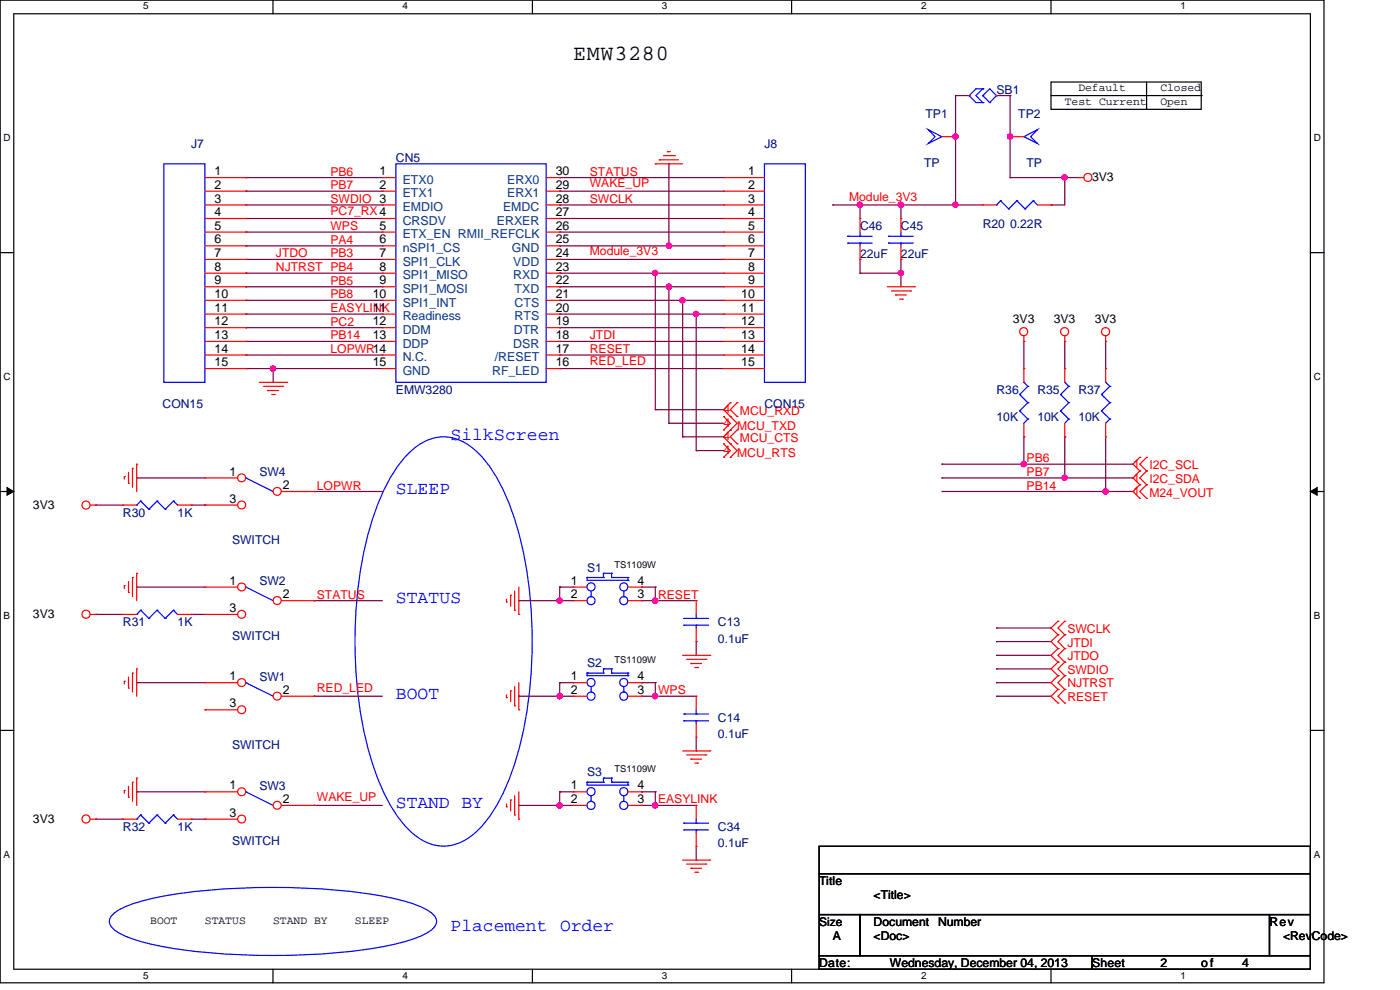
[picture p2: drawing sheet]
<svg xmlns="http://www.w3.org/2000/svg" width="297mm" height="210mm" viewBox="0 0 297 210" stroke-linecap="round" stroke-linejoin="round" font-family="sans-serif">
<path d="M0 0h280.9v208.5h-280.9zM2.9 2.9h275.1v202.7h-275.1z" fill="none" stroke="#000" stroke-width=".25"/>
<g fill="#fff">
<path d="M30.4 .3h1.1v2.2h-1.1z"/>
<path d="M30.4 205.9h1.1v2.1h-1.1z"/>
</g>
<path d="M57.9 0v2.9M57.9 205.6v2.9" fill="none" stroke="#000" stroke-width=".25"/>
<g fill="#fff">
<path d="M85.4 .3h1v2.2h-1z"/>
<path d="M85.4 205.9h1v2.1h-1z"/>
</g>
<path d="M112.9 0v2.9M112.9 205.6v2.9" fill="none" stroke="#000" stroke-width=".25"/>
<g fill="#fff">
<path d="M140.4 .3h1.1v2.2h-1.1z"/>
<path d="M140.4 205.9h1.1v2.1h-1.1z"/>
</g>
<path d="M167.9 0v2.9M167.9 205.6v2.9" fill="none" stroke="#000" stroke-width=".25"/>
<g fill="#fff">
<path d="M195.4 .3h1.1v2.2h-1.1z"/>
<path d="M195.4 205.9h1.1v2.1h-1.1z"/>
</g>
<path d="M223 0v2.9M223 205.6v2.9" fill="none" stroke="#000" stroke-width=".25"/>
<g fill="#fff">
<path d="M250.4 .3h1.1v2.2h-1.1z"/>
<path d="M250.4 205.9h1.1v2.1h-1.1z"/>
<path d="M.8 28.2h1.4v2.2h-1.4z"/>
<path d="M278.7 28.2h1.4v2.2h-1.4z"/>
<path d="M.8 78.9h1.4v2.1h-1.4z"/>
<path d="M278.7 78.9h1.4v2.1h-1.4z"/>
</g>
<path d="M0 53.6h2.9M278 53.6h2.9" fill="none" stroke="#000" stroke-width=".25"/>
<g fill="#fff">
<path d="M.8 129.6h1.4v2.1h-1.4z"/>
<path d="M278.7 129.6h1.4v2.1h-1.4z"/>
</g>
<path d="M0 104.3h2.9M278 104.3h2.9" fill="none" stroke="#000" stroke-width=".25"/>
<path d="M1.5 103.4l1.4 .9-1.4 .8zM278 104.3l1.4-.9v1.7z" fill="#000" stroke="#000" stroke-width=".21"/>
<g fill="#fff">
<path d="M.8 180.3h1.4v2.1h-1.4z"/>
<path d="M278.7 180.3h1.4v2.1h-1.4z"/>
</g>
<g fill="none" stroke="#000" stroke-width=".25">
<path d="M223 17.4h31.8v5.8h-31.8zM243.2 17.4v5.8M223 20.3h31.8M243.2 23.2h.1M254.8 20.3h.1M0 154.9h2.9M278 154.9h2.9M173.8 179.5h104.2v5.8h-104.2zM173.8 185.3h104.2v8.7h-104.2zM173.8 194h8.7v8.7h-8.7zM182.5 194h86.8v8.7h-86.8zM269.3 194h8.7v8.7h-8.7z"/>
<path d="M173.8 202.7h57.9v2.9h-57.9zM231.7 202.7h46.3v2.9h-46.3z"/>
</g>
<g fill="none" stroke="#00f" stroke-width=".25">
<path d="M84 34.8h31.9v46.3h-31.9zM196.9 27.5l2.9 1.5-2.9 1.4 1.5-1.4zM188.5 50.1h.1M188.5 51.6h.1M188.5 50.1h5.3M188.5 51.6h5.3M191.1 51.6h.1M191.1 50.1h.1M191.1 49.2v.9M191.1 51.6v.6M86.5 96.4a9.8 9.8 0 0 1 10.3-3.3 15 15 0 0 1 7.2 6 54.3 54.3 0 0 1 7.8 22.1 93.8 93.8 0 0 1-2.4 40 36.3 36.3 0 0 1-7.7 14.6 9.8 9.8 0 0 1-10.3 3.3 15 15 0 0 1-7.2-6 54.3 54.3 0 0 1-7.8-22.2 93.7 93.7 0 0 1 2.4-40 36.3 36.3 0 0 1 7.7-14.5zM216.3 87.2h.1"/>
<path d="M216.3 83.7h.1M216.3 87.2l1.8 1.7M216.3 83.7l1.8 1.7M217.2 81.1h.1M217.2 81.1l.9 .9M218.1 88.9h.1M218.1 85.4h.1M218.1 82h.1M218.1 88.9l-.9 .9M218.1 85.4l-1.8 1.8M218.1 82l-1.8 1.7M225 87.2h.1"/>
<path d="M225 83.7h.1M225 87.2l1.7 1.7M225 83.7l1.7 1.7M225.9 81.1h.1M225.9 81.1l.8 .9M226.7 88.9h.1M226.7 85.4h.1M226.7 82h.1M226.7 88.9l-.8 .9M226.7 85.4l-1.7 1.8M226.7 82l-1.7 1.7M233.7 87.2h.1"/>
<path d="M233.7 83.7h.1M233.7 87.2l1.8 1.7M233.7 83.7l1.8 1.7M234.6 81.1h.1M234.6 81.1l.9 .9M235.5 88.9h.1M235.5 85.4h.1M235.5 82h.1M235.5 88.9l-.9 .9M235.5 85.4l-1.8 1.8M235.5 82l-1.8 1.7M52.2 124.5h.1"/>
<path d="M52.2 124.5l5.8 2.9M23.7 194.2a14.4 14.4 0 0 1 6.9-3.2 124.1 124.1 0 0 1 33.2-2.6 95.3 95.3 0 0 1 23.1 3.1 12.5 12.5 0 0 1 5.2 2.7 1.94 1.94 0 0 1-.6 3.1 21.6 21.6 0 0 1-8.1 3.1 141 141 0 0 1-39.7 1.7 61.7 61.7 0 0 1-17.5-3.7 5.4 5.4 0 0 1-2.9-2.3l-.1-.6 .1-.7z"/>
</g>
<g fill="none" stroke="#800040" stroke-width=".25">
<path d="M52.2 37.7h.1M52.2 37.7h28.9M118.7 37.7h.1M118.7 37.7h34.8M141.9 34.8h.1M141.9 34.8v17.4M202.7 29h.1M202.7 20.3h.1M202.7 20.3v23.2M202.7 20.3h2.9M205.6 20.3h.1M211.4 20.3h2.9"/>
<path d="M214.3 37.7h.1M214.3 29h.1M214.3 20.3h.1M214.3 37.7h14.5M214.3 20.3v17.4M225.9 37.7h.1M225.9 37.7v5.8h-2.9M52.2 43.5h.1M52.2 58h.1M52.2 49.2h.1M52.2 46.4h.1M52.2 52.2h.1"/>
<path d="M52.2 55h.1M52.2 40.6h.1M52.2 40.6h28.9M52.2 43.5h28.9M52.2 58h28.9M52.2 52.2h28.9M52.2 49.2h28.9M52.2 46.4h28.9M52.2 55h28.9M118.7 40.6h.1M118.7 43.5h.1M118.7 55h.1"/>
<path d="M118.7 52.2h.1M118.7 49.2h.1M118.7 46.4h.1M118.7 58h.1M118.7 40.6h34.8M118.7 43.5h34.8M118.7 58h34.8M118.7 52.2h34.8M118.7 49.2h34.8M118.7 46.4h34.8M118.7 55h34.8M139 58h.1"/>
<path d="M139 58v28.9M141.9 52.2h.1M176.7 43.5h.1M176.7 43.5h31.8M182.5 58h.1M182.5 43.5h.1M182.5 55h.1M182.5 58h8.6M182.5 43.5v2.9M182.5 55v3M191.1 58h.1M191.1 43.5h.1"/>
<path d="M191.1 55h.1M191.1 43.5v2.9M191.1 55v5.8M202.7 43.5h.1M223 43.5h.1M52.2 63.7h.1M52.2 60.8h.1M52.2 66.6h.1M52.2 69.5h.1M52.2 72.4h.1M52.2 75.3h.1M52.2 78.2h.1"/>
<path d="M52.2 63.7h28.9M52.2 66.6h28.9M52.2 60.8h28.9M52.2 78.2h28.9M52.2 69.5h28.9M52.2 72.4h28.9M52.2 75.3h28.9M58 78.2h.1M58 78.2v2.9M118.7 78.2h.1M118.7 75.3h.1M118.7 72.4h.1"/>
<path d="M118.7 69.5h.1M118.7 60.8h.1M118.7 63.7h.1M118.7 66.6h.1M118.7 63.7h34.8M118.7 66.6h34.8M118.7 60.8h34.8M118.7 78.2h34.8M118.7 69.5h34.8M118.7 72.4h34.8M118.7 75.3h34.8M141.9 60.8h.1"/>
<path d="M141.9 60.8v29M144.8 63.7h.1M144.8 63.7v29M147.7 66.6h.1M147.7 66.6v29M217.2 72.4h.1M217.2 72.4v5.8M225.9 72.4h.1M225.9 72.4v5.8M234.6 72.4h.1M234.6 72.4v5.8M139 86.9h.1"/>
<path d="M139 86.9h14.5M141.9 89.8h.1M141.9 89.8h11.6M144.8 92.7h.1M144.8 92.7h8.7M147.7 95.6h.1M147.7 95.6h5.8M199.8 98.5h.1M199.8 98.5h40.6M217.2 92.7h.1M217.2 98.5h.1M217.2 92.7v5.8"/>
<path d="M225.9 92.7h.1M225.9 92.7v8.7M234.6 92.7v11.6M20.3 107.1h.1M20.3 107.1h5.8M29 101.4h.1M29 101.4h14.5M40.6 107.1h2.9M43.5 107.1h.1M66.6 104.3h.1M66.6 104.3h14.5M199.8 101.4h.1"/>
<path d="M199.8 101.4h40.6M199.8 104.3h40.6M234.6 104.3h.1M240.4 101.4h.1M240.4 104.3h.1M20.3 130.3h.1M20.3 130.3h5.8M29 124.5h.1M29 124.5h14.5M40.6 130.3h.1M40.6 130.3h2.9M66.6 127.4h.1"/>
<path d="M66.6 127.4h14.5M110.1 127.4h.1M110.1 127.4h11.5M118.7 127.4h.1M118.7 124.5h.1M118.7 124.5h2.9M118.7 124.5v2.9M136.1 124.5h.1M136.1 127.4h.1M136.1 124.5h2.9M136.1 127.4h11.6M139 127.4h.1"/>
<path d="M139 124.5h.1M139 124.5v2.9M147.7 136.1h.1M147.7 136.1v2.9M211.4 133.2h.1M211.4 136.1h.1M211.4 139h.1M211.4 133.2h11.6M211.4 136.1h11.6M211.4 139h11.6M29 144.8h.1M29 144.8h14.5"/>
<path d="M66.6 147.7h.1M66.6 147.7h14.5M110.1 147.7h.1M110.1 147.7h11.5M118.7 147.7h.1M118.7 144.8h.1M118.7 144.8h2.9M118.7 144.8v2.9M136.1 144.8h.1M136.1 147.7h.1M136.1 144.8h2.9M136.1 147.7h11.6"/>
<path d="M139 147.7h.1M139 144.8h.1M139 144.8v2.9M147.7 159.3h.1M147.7 156.4v2.9M211.4 141.9h.1M211.4 144.8h.1M211.4 147.7h.1M211.4 144.8h11.6M211.4 147.7h11.6M211.4 141.9h11.6M20.3 173.8h.1"/>
<path d="M20.3 173.8h5.8M29 168h.1M29 168h14.5M40.6 173.8h2.9M43.5 173.8h.1M66.6 170.9h.1M66.6 170.9h14.5M110.1 170.9h.1M110.1 170.9h11.5M118.7 168h.1M118.7 170.9h.1M118.7 168h2.9"/>
<path d="M118.7 168v2.9M136.1 168h.1M136.1 170.9h.1M136.1 170.9h11.6M136.1 168h2.9M139 168h.1M139 170.9h.1M139 168v2.9M147.7 179.5v3M147.7 182.5h.1"/>
</g>
<g fill="#f0f" stroke="#f0f" stroke-width=".25">
<circle cx="141.9" cy="60.8" r=".57"/>
<circle cx="139" cy="57.9" r=".56"/>
<circle cx="141.9" cy="52.1" r=".56"/>
<circle cx="139" cy="127.4" r=".56"/>
<circle cx="139" cy="147.7" r=".57"/>
<circle cx="118.7" cy="147.7" r=".57"/>
<circle cx="118.7" cy="127.4" r=".56"/>
<circle cx="57.9" cy="78.2" r=".56"/>
<circle cx="118.7" cy="170.9" r=".56"/>
<circle cx="139" cy="170.9" r=".56"/>
<circle cx="202.7" cy="43.4" r=".56"/>
<circle cx="225.8" cy="37.6" r=".56"/>
<circle cx="144.8" cy="63.7" r=".56"/>
<circle cx="147.7" cy="66.6" r=".56"/>
<circle cx="191.1" cy="43.4" r=".56"/>
<circle cx="225.8" cy="101.3" r=".56"/>
<circle cx="217.2" cy="98.5" r=".56"/>
<circle cx="234.5" cy="104.2" r=".57"/>
<circle cx="191.1" cy="57.9" r=".56"/>
<circle cx="182.4" cy="43.4" r=".56"/>
<circle cx="202.7" cy="29" r=".56"/>
<circle cx="214.3" cy="29" r=".56"/>
</g>
<g fill="none" stroke="#f00" stroke-width=".25">
<path d="M81.1 37.7h.1M81.1 37.7h2.9M115.9 37.7h2.8M118.7 37.7h.1M139 34.8h.1M139 34.8h5.8M139.9 33.9h.1M139.9 33.9h4M140.8 33h2.3M141.6 32.2h.1M141.6 32.2h.6M143.1 33h.1"/>
<path d="M199.8 29h2.9M202.7 29h.1M228.8 37.7h.1M228.8 37.7h1.2M81.1 40.6h.1M81.1 43.5h.1M81.1 46.4h.1M81.1 49.2h.1M81.1 52.2h.1M81.1 55h.1M81.1 58h.1M81.1 52.2h2.9"/>
<path d="M81.1 55h2.9M81.1 58h2.9M81.1 49.2h2.9M81.1 46.4h2.9M81.1 43.5h2.9M81.1 40.6h2.9M115.9 52.2h2.8M115.9 55h2.8M115.9 58h2.8M115.9 49.2h2.8M115.9 46.4h2.8M115.9 43.5h2.8"/>
<path d="M115.9 40.6h2.8M118.7 52.2h.1M118.7 55h.1M118.7 58h.1M118.7 49.2h.1M118.7 46.4h.1M118.7 43.5h.1M118.7 40.6h.1M191.1 55h.1M191.1 46.4h.1M191.1 46.4v2.8M191.1 52.2v2.8"/>
<path d="M81.1 60.8h.1M81.1 63.7h.1M81.1 66.6h.1M81.1 69.5h.1M81.1 72.4h.1M81.1 75.3h.1M81.1 78.2h.1M81.1 60.8h2.9M81.1 63.7h2.9M81.1 66.6h2.9M81.1 69.5h2.9M81.1 72.4h2.9"/>
<path d="M81.1 75.3h2.9M81.1 78.2h2.9M115.9 60.8h2.8M115.9 63.7h2.8M115.9 66.6h2.8M115.9 69.5h2.8M115.9 72.4h2.8M115.9 75.3h2.8M115.9 78.2h2.8M118.7 60.8h.1M118.7 63.7h.1M118.7 66.6h.1"/>
<path d="M118.7 69.5h.1M118.7 72.4h.1M118.7 75.3h.1M118.7 78.2h.1M188.3 60.8h5.7M189.1 61.7h4.1M190 62.6h.1M190 62.6h2.3M190.8 63.5h.6M191.4 63.5h.1M193.2 61.7h.1M194 60.8h.1"/>
<path d="M217.2 72.4h.1M217.2 78.2h.1M217.2 71.2v1.2M217.2 78.2v2.9M225.9 72.4h.1M225.9 78.2h.1M225.9 71.2v1.2M225.9 78.2v2.9M234.6 72.4h.1M234.6 78.2h.1M234.6 71.2v1.2M234.6 78.2v2.9"/>
<path d="M28.1 99.4h.1M28.1 99.4v4M29 98.5h.1M29 98.5v5.8M55 81.1h5.8M55.9 82h4M56.8 82.8h.1M56.8 82.8h2.3M57.7 83.7h.5M58.2 83.7h.1M59.9 82h.1M60.8 81.1h.1"/>
<path d="M153.5 88.3h.1M153.5 91.2h.1M153.5 94.1h.1M153.5 97h.1M153.5 88.3l1.4 1.5-1.4 1.4M153.5 94.1l1.4 1.5-1.4 1.4M154.9 85.4h.1M154.9 88.3h.1M154.9 91.2h.1M154.9 94.1h.1M154.9 97h.1M154.9 85.4l-1.4 1.5 2.9 2.9-2.9 2.9 1.4 1.4"/>
<path d="M154.9 94.1l1.5 1.5-1.5 1.4M156.4 88.3h.1M156.4 85.4h.1M156.4 94.1h.1M156.4 91.2h.1M156.4 85.4l-1.5 1.5 1.5 1.4M156.4 91.2l-1.5 1.5 1.5 1.4M217.2 92.7h.1M217.2 89.8v2.9M225.9 92.7h.1M225.9 89.8v2.9M234.6 92.7h.1"/>
<path d="M234.6 89.8v2.9M241.8 97h.1M241.8 99.9h.1M241.8 97l-1.4 1.5 1.4 1.4M241.8 99.9l-1.4 1.5 1.4 1.4M243.2 99.9h.1M243.2 97h.1M243.2 97l-1.4 1.5 1.4 1.4M243.2 99.9l-1.4 1.5 1.4 1.4M19.1 107.1h1.2M20.3 107.1h.1M26.4 101.1h.1"/>
<path d="M26.4 101.1v.5M27.3 102.5h.1M27.3 100.2v2.3M241.8 102.8h.1M241.8 105.7h.1M241.8 102.8l-1.4 1.5 1.4 1.4M243.2 102.8h.1M243.2 105.7h.1M243.2 102.8l-1.4 1.5 1.4 1.4M19.1 130.3h1.2M20.3 130.3h.1M26.4 124.2h.1"/>
<path d="M26.4 124.2v.6M27.3 125.7h.1M27.3 123.4v2.3M28.1 122.5h.1M28.1 122.5v4.1M29 121.6h.1M29 121.6v5.8M107.4 127.7h.1M107.4 127.1v.6M108.3 126.3h.1M108.3 126.3v2.3M109.2 129.5h.1"/>
<path d="M109.2 125.4v4.1M110.1 130.3h.1M110.1 124.5v5.8M144.8 139h5.8M145.7 139.9h4M149.7 139.9h.1M150.6 139h.1M224.5 131.8h.1M224.5 134.7h.1M224.5 137.6h.1M224.5 131.8l-1.5 1.4 1.5 1.5M224.5 134.7l-1.5 1.4 1.5 1.5"/>
<path d="M224.5 137.6l-1.5 1.4 1.5 1.5M225.9 134.7h.1M225.9 131.8h.1M225.9 137.6h.1M225.9 131.8l-1.4 1.4 1.4 1.5M225.9 134.7l-1.4 1.4 1.4 1.5M225.9 137.6l-1.4 1.4 1.4 1.5M26.4 144.5h.1M26.4 144.5v.6M27.3 146h.1M27.3 143.6v2.4M28.1 142.8h.1"/>
<path d="M28.1 142.8v4M29 141.9h.1M29 141.9v5.8M107.4 148h.1M107.4 147.4v.6M108.3 146.6h.1M108.3 146.6v2.2M109.2 149.7h.1M109.2 145.7v4M110.1 150.6h.1M110.1 144.8v5.8M144.8 159.3h5.8"/>
<path d="M146.6 140.8h.1M146.6 140.8h2.2M147.4 141.6h.6M148 141.6h.1M150.6 159.3h.1M224.5 140.5h.1M224.5 143.3h.1M224.5 146.3h.1M224.5 149.1h.1M224.5 140.5l-1.5 1.4 1.5 1.4M224.5 143.3l-1.5 1.5 1.5 1.5M224.5 146.3l-1.5 1.4 1.5 1.4"/>
<path d="M225.9 140.5h.1M225.9 143.3h.1M225.9 146.3h.1M225.9 149.1h.1M225.9 140.5l-1.4 1.4 1.4 1.4M225.9 143.3l-1.4 1.5 1.4 1.5M225.9 146.3l-1.4 1.4 1.4 1.4M19.1 173.8h1.2M20.3 173.8h.1M26.4 167.7h.1M26.4 167.7v.6M27.3 169.1h.1"/>
<path d="M27.3 166.8v2.3M28.1 165.9h.1M28.1 165.9v4.1M29 165.1h.1M29 165.1v5.8M107.4 171.2h.1M107.4 170.6v.6M108.3 169.7h.1M108.3 169.7v2.3M109.2 172.9h.1M109.2 168.8v4.1M110.1 173.8h.1"/>
<path d="M110.1 168v5.8M145.7 160.1h4M146.6 161h.1M146.6 161h2.2M147.4 161.9h.6M148 161.9h.1M149.7 160.1h.1M144.8 182.5h5.8M145.7 183.3h4M146.6 184.2h.1M146.6 184.2h2.2M147.4 185h.6"/>
<path d="M148 185h.1M149.7 183.3h.1M150.6 182.5h.1"/>
<circle cx="230.8" cy="37.6" r=".86"/>
<circle cx="217.2" cy="70.4" r=".86"/>
<circle cx="225.8" cy="70.4" r=".86"/>
<circle cx="234.5" cy="70.4" r=".87"/>
<circle cx="18.2" cy="107.1" r=".86"/>
<circle cx="18.2" cy="130.3" r=".86"/>
<circle cx="18.2" cy="173.7" r=".86"/>
</g>
<circle cx="58.8" cy="127.4" r=".85" fill="#fff" stroke="#f00" stroke-width=".25"/>
<path d="M59.7 127.4h6.9M66.6 127.4h.1" fill="none" stroke="#f00" stroke-width=".25"/>
<circle cx="51.3" cy="124.5" r=".85" fill="#fff" stroke="#f00" stroke-width=".25"/>
<path d="M43.5 124.5h.1M43.5 124.5h6.9" fill="none" stroke="#f00" stroke-width=".25"/>
<circle cx="51.3" cy="130.3" r=".85" fill="#fff" stroke="#f00" stroke-width=".25"/>
<g fill="none" stroke="#f00" stroke-width=".25">
<path d="M43.5 37.7h8.7M52.2 37.7h.1M153.5 37.7h.1M153.5 37.7h8.7M205.6 20.3h.1M211.4 20.3h.1M214.3 29h.1M214.3 29h2.9M43.5 43.5h8.7M43.5 40.6h8.7M43.5 46.4h8.7M43.5 49.2h8.7"/>
<path d="M43.5 52.2h8.7M43.5 55h8.7M43.5 58h8.7M52.2 40.6h.1M52.2 43.5h.1M52.2 46.4h.1M52.2 49.2h.1M52.2 52.2h.1M52.2 55h.1M52.2 58h.1M153.5 40.6h.1M153.5 43.5h.1"/>
<path d="M153.5 46.4h.1M153.5 49.2h.1M153.5 52.2h.1M153.5 55h.1M153.5 58h.1M153.5 43.5h8.7M153.5 40.6h8.7M153.5 46.4h8.7M153.5 49.2h8.7M153.5 52.2h8.7M153.5 55h8.7M153.5 58h8.7"/>
<path d="M182.5 55h.1M182.5 46.4h.1M182.5 46.4v2.8M182.5 52.2v2.8M208.5 43.5h.1M208.5 43.5h2.9M220.1 43.5h2.9M223 43.5h.1M43.5 60.8h8.7M43.5 63.7h8.7M43.5 66.6h8.7M43.5 69.5h8.7"/>
<path d="M43.5 72.4h8.7M43.5 75.3h8.7M43.5 78.2h8.7M52.2 60.8h.1M52.2 63.7h.1M52.2 66.6h.1M52.2 69.5h.1M52.2 72.4h.1M52.2 75.3h.1M52.2 78.2h.1M153.5 60.8h.1M153.5 63.7h.1"/>
<path d="M153.5 66.6h.1M153.5 69.5h.1M153.5 72.4h.1M153.5 75.3h.1M153.5 78.2h.1M153.5 60.8h8.7M153.5 63.7h8.7M153.5 66.6h8.7M153.5 69.5h8.7M153.5 72.4h8.7M153.5 75.3h8.7M153.5 78.2h8.7"/>
<path d="M43.5 130.3h.1M43.5 130.3h6.9M121.6 124.5h.1M121.6 127.4h.1M121.6 124.5h2.9M121.6 127.4h2.9M133.2 124.5h2.9M133.2 127.4h2.9M136.1 124.5h.1M136.1 127.4h.1M26.1 173.8h.1M26.1 173.8h2.9"/>
<path d="M37.7 173.8h2.9M40.6 173.8h.1M121.6 168h.1M121.6 170.9h.1M121.6 168h2.9M121.6 170.9h2.9M133.2 168h2.9M133.2 170.9h2.9M136.1 168h.1M136.1 170.9h.1"/>
</g>
<g fill="none" stroke="#00f" stroke-width=".25">
<path d="M208.5 18.8h.1M208.5 18.8h-1.4l-1.5 1.5M208.5 18.8l-1.4 1.5 1.4 1.5M34.8 34.8h8.7v46.3h-8.7zM162.2 34.8h8.7v46.3h-8.7zM205.6 20.3h.1M205.6 20.3l1.5 1.5h1.4M208.5 20.3h.1M208.5 21.8h.1M208.5 20.3l1.5-1.5 1.4 1.5M208.5 20.3l1.5 1.5M210 21.8h.1"/>
<path d="M211.4 20.3h.1M211.4 20.3l-1.4 1.5M217.2 29l2.9-1.5-1.4 1.5 1.4 1.4zM179.8 50.1h.1M179.8 51.6h.1M179.8 50.1h5.2M179.8 51.6h5.2M182.5 51.6h.1M182.5 50.1h.1M182.5 49.2v.9M182.5 51.6v.6M211.4 43.5h.1"/>
<path d="M212.3 42.6h.1M212.3 42.6l1.7 1.7M212.3 42.6l-.9 .9M214 44.3h.1M215.7 42.6h.1M215.7 42.6l1.8 1.7M215.7 42.6l-1.7 1.7M217.5 44.3h.1M219.2 42.6h.1M219.2 42.6l.9 .9M219.2 42.6l-1.7 1.7M124.5 122.5h.1"/>
<path d="M124.5 122.5v.6h8.7M124.5 122.5h3.5M125.4 126.6h.1M125.4 125.4v1.2M128 121.6h.1M128 122.5h.1M128 121.6h1.8M128 121.6v.9M129.8 122.5h.1M129.8 121.6h.1M129.8 122.5h3.4M129.8 121.6v.9"/>
<path d="M132.3 126.6h.1M132.3 125.4v1.2M133.2 123.1h.1M133.2 122.5h.1M133.2 122.5v.6M52.2 144.8h.1M52.2 144.8l5.8 2.9M29 173.8h.1M29.8 172.9h.1M29.8 172.9l1.8 1.7M29.8 172.9l-.8 .9M31.6 174.6h.1"/>
<path d="M33.3 172.9h.1M33.3 172.9l1.8 1.7M33.3 172.9l-1.7 1.7M35.1 174.6h.1M36.8 172.9h.1M36.8 172.9l.9 .9M36.8 172.9l-1.7 1.7M124.5 165.9h.1M124.5 165.9v.6h8.7M124.5 165.9h3.5M125.4 170h.1M125.4 168.8v1.2"/>
<path d="M128 165.1h.1M128 165.9h.1M128 165.1v.8M128 165.1h1.8M129.8 165.9h.1M129.8 165.1h.1M129.8 165.1v.8M129.8 165.9h3.4M132.3 170h.1M132.3 168.8v1.2M133.2 166.5h.1M133.2 165.9h.1"/>
<path d="M133.2 165.9v.6"/>
<circle cx="125.4" cy="127.4" r=".86"/>
<circle cx="125.4" cy="124.5" r=".86"/>
<circle cx="132.3" cy="127.4" r=".86"/>
<circle cx="132.3" cy="124.5" r=".86"/>
<circle cx="125.4" cy="170.9" r=".86"/>
<circle cx="125.4" cy="167.9" r=".86"/>
<circle cx="132.3" cy="170.9" r=".86"/>
<circle cx="132.3" cy="167.9" r=".86"/>
</g>
<circle cx="58.8" cy="147.7" r=".85" fill="#fff" stroke="#f00" stroke-width=".25"/>
<path d="M59.7 147.7h6.9M66.6 147.7h.1" fill="none" stroke="#f00" stroke-width=".25"/>
<circle cx="51.3" cy="144.8" r=".85" fill="#fff" stroke="#f00" stroke-width=".25"/>
<path d="M43.5 144.8h.1M43.5 144.8h6.9" fill="none" stroke="#f00" stroke-width=".25"/>
<circle cx="51.3" cy="150.6" r=".85" fill="#fff" stroke="#f00" stroke-width=".25"/>
<path d="M43.5 150.6h.1M43.5 150.6h6.9" fill="none" stroke="#f00" stroke-width=".25"/>
<path d="M52.2 101.4h.1M52.2 101.4l5.8 2.9" fill="none" stroke="#00f" stroke-width=".25"/>
<circle cx="58.8" cy="104.3" r=".85" fill="#fff" stroke="#f00" stroke-width=".25"/>
<path d="M59.7 104.3h6.9M66.6 104.3h.1" fill="none" stroke="#f00" stroke-width=".25"/>
<circle cx="51.3" cy="101.4" r=".85" fill="#fff" stroke="#f00" stroke-width=".25"/>
<path d="M43.5 101.4h.1M43.5 101.4h6.9" fill="none" stroke="#f00" stroke-width=".25"/>
<circle cx="51.3" cy="107.1" r=".85" fill="#fff" stroke="#f00" stroke-width=".25"/>
<g fill="none" stroke="#f00" stroke-width=".25">
<path d="M26.1 107.1h.1M26.1 107.1h2.9M37.7 107.1h2.9M40.6 107.1h.1M43.5 107.1h.1M43.5 107.1h6.9M26.1 130.3h.1M26.1 130.3h2.9M37.7 130.3h2.9M40.6 130.3h.1M147.7 136.1h.1M147.7 127.4h.1"/>
<path d="M147.7 127.4v2.9M147.7 133.2v2.9M121.6 144.8h.1M121.6 147.7h.1M121.6 144.8h2.9M121.6 147.7h2.9M133.2 144.8h2.9M133.2 147.7h2.9M136.1 144.8h.1M136.1 147.7h.1M147.7 156.4h.1M147.7 147.7h.1"/>
<path d="M147.7 147.7v2.9M147.7 153.5v2.9M147.7 179.5h.1M147.7 170.9h.1M147.7 170.9v2.9M147.7 176.7v2.8"/>
</g>
<g fill="none" stroke="#00f" stroke-width=".25">
<path d="M29 107.1h.1M29.8 106.3h.1M29.8 106.3l1.8 1.7M29.8 106.3l-.8 .8M31.6 108h.1M33.3 106.3h.1M33.3 106.3l1.8 1.7M33.3 106.3l-1.7 1.7M35.1 108h.1M36.8 106.3h.1M36.8 106.3l.9 .8M36.8 106.3l-1.7 1.7"/>
<path d="M29 130.3h.1M29.8 129.5h.1M29.8 129.5l1.8 1.7M29.8 129.5l-.8 .8M31.6 131.2h.1M33.3 129.5h.1M33.3 129.5l1.8 1.7M33.3 129.5l-1.7 1.7M35.1 131.2h.1M36.8 129.5h.1M36.8 129.5l.9 .8M36.8 129.5l-1.7 1.7"/>
<path d="M145.1 131.2h.1M145.1 132.6h.1M145.1 131.2h5.2M145.1 132.6h5.2M147.7 132.6h.1M147.7 131.2h.1M147.7 130.3v.9M147.7 132.6v.6M124.5 142.8h.1M124.5 142.8v.5h8.7M124.5 142.8h3.5M125.4 146.8h.1"/>
<path d="M125.4 145.7v1.1M128 141.9h.1M128 142.8h.1M128 141.9h1.8M128 141.9v.9M129.8 142.8h.1M129.8 141.9h.1M129.8 142.8h3.4M129.8 141.9v.9M132.3 146.8h.1M132.3 145.7v1.1M133.2 143.3h.1"/>
<path d="M133.2 142.8h.1M133.2 142.8v.5M145.1 151.5h.1M145.1 152.9h.1M145.1 151.5h5.2M145.1 152.9h5.2M147.7 152.9h.1M147.7 151.5h.1M147.7 150.6v.9M147.7 152.9v.6M52.2 168h.1M52.2 168l5.8 2.9"/>
<path d="M145.1 174.6h.1M145.1 176.1h.1M145.1 174.6h5.2M145.1 176.1h5.2M147.7 176.1h.1M147.7 174.6h.1M147.7 173.8v.8M147.7 176.1v.6"/>
<circle cx="125.4" cy="147.7" r=".86"/>
<circle cx="125.4" cy="144.8" r=".86"/>
<circle cx="132.3" cy="147.7" r=".86"/>
<circle cx="132.3" cy="144.8" r=".86"/>
</g>
<circle cx="58.8" cy="170.8" r=".85" fill="#fff" stroke="#f00" stroke-width=".25"/>
<path d="M59.7 170.9h6.9M66.6 170.9h.1" fill="none" stroke="#f00" stroke-width=".25"/>
<circle cx="51.3" cy="168" r=".85" fill="#fff" stroke="#f00" stroke-width=".25"/>
<path d="M43.5 168h.1M43.5 168h6.9" fill="none" stroke="#f00" stroke-width=".25"/>
<circle cx="51.3" cy="173.8" r=".85" fill="#fff" stroke="#f00" stroke-width=".25"/>
<path d="M43.5 173.8h.1M43.5 173.8h6.9" fill="none" stroke="#f00" stroke-width=".25"/>
<g fill="#f0f" stroke="#f0f" stroke-width=".25">
<circle cx="141.9" cy="60.8" r=".57"/>
<circle cx="139" cy="57.9" r=".56"/>
<circle cx="141.9" cy="52.1" r=".56"/>
<circle cx="139" cy="127.4" r=".56"/>
<circle cx="139" cy="147.7" r=".57"/>
<circle cx="118.7" cy="147.7" r=".57"/>
<circle cx="118.7" cy="127.4" r=".56"/>
<circle cx="57.9" cy="78.2" r=".56"/>
<circle cx="118.7" cy="170.9" r=".56"/>
<circle cx="139" cy="170.9" r=".56"/>
<circle cx="202.7" cy="43.4" r=".56"/>
<circle cx="225.8" cy="37.6" r=".56"/>
<circle cx="144.8" cy="63.7" r=".56"/>
<circle cx="147.7" cy="66.6" r=".56"/>
<circle cx="191.1" cy="43.4" r=".56"/>
<circle cx="225.8" cy="101.3" r=".56"/>
<circle cx="217.2" cy="98.5" r=".56"/>
<circle cx="234.5" cy="104.2" r=".57"/>
<circle cx="191.1" cy="57.9" r=".56"/>
<circle cx="182.4" cy="43.4" r=".56"/>
<circle cx="202.7" cy="29" r=".56"/>
<circle cx="214.3" cy="29" r=".56"/>
</g>
<text font-size="4.6" x="121.6" y="12.7">EMW3280</text>
<g font-size="3.8" fill="#00f">
<text x="95.6" y="93.3">SilkScreen</text>
<text x="84" y="104.9">SLEEP</text>
<text x="84" y="128">STATUS</text>
<text x="84" y="148.3">BOOT</text>
<text x="84" y="171.4">STAND BY</text>
<text x="95.6" y="197.5">Placement</text>
<text x="118.9" y="197.5">Order</text>
</g>
<g font-size="2.6" fill="#000080">
<text x="211.4" y="19.9">SB1</text>
<text x="196.3" y="25.1">TP1</text>
<text x="216" y="25.1">TP2</text>
<text x="40.6" y="31.5">J7</text>
<text x="84" y="34.4">CN5</text>
<text x="162.2" y="31.5">J8</text>
<text x="196" y="35.5">TP</text>
<text x="217.8" y="35.5">TP</text>
<text x="182.5" y="48.9">C46</text>
<text x="191.1" y="48.9">C45</text>
<text x="208.5" y="48.3">R20</text>
<text x="214.3" y="48.3">0.22R</text>
<text x="182.5" y="54.7">22uF</text>
<text x="191.1" y="54.7">22uF</text>
<text x="84" y="83.6">EMW3280</text>
<text x="211.4" y="83.6">R36</text>
<text x="220.1" y="83.6">R35</text>
<text x="228.8" y="83.6">R37</text>
<text x="34.5" y="86.5">CON15</text>
<text x="162.2" y="86.5">CON15</text>
<text x="211.4" y="89.4">10K</text>
<text x="220.1" y="89.4">10K</text>
<text x="228.8" y="89.4">10K</text>
<text x="55" y="101">SW4</text>
<text x="26.1" y="109.6">R30</text>
<text x="37.7" y="109.6">1K</text>
<text x="49.2" y="115.4">SWITCH</text>
<text x="55" y="124.1">SW2</text>
<text x="124.5" y="121.2">S1</text>
<text x="26.1" y="132.8">R31</text>
<text x="37.7" y="132.8">1K</text>
<text x="49.2" y="135.7">SWITCH</text>
<text x="152.3" y="132.8">C13</text>
<text x="152.3" y="136.3">0.1uF</text>
<text x="124.5" y="141.5">S2</text>
<text x="55" y="144.4">SW1</text>
<text x="152.3" y="153.1">C14</text>
<text x="49.2" y="158.9">SWITCH</text>
<text x="152.3" y="156.6">0.1uF</text>
<text x="55" y="167.6">SW3</text>
<text x="124.5" y="164.7">S3</text>
<text x="26.1" y="176.3">R32</text>
<text x="37.7" y="176.3">1K</text>
<text x="49.2" y="179.2">SWITCH</text>
<text x="152.3" y="176.3">C34</text>
<text x="152.3" y="179.8">0.1uF</text>
</g>
<g font-size="2.6">
<text x="45.5" y="37.2">1</text>
<text x="45.5" y="40.1">2</text>
<text x="80.5" y="37.2">1</text>
<text x="80.5" y="40.1">2</text>
<text x="117.9" y="40.1">29</text>
<text x="117.9" y="37.2">30</text>
<text x="158.7" y="37.2">1</text>
<text x="158.7" y="40.1">2</text>
<text x="231.7" y="38.4">3V3</text>
<text x="45.5" y="43">3</text>
<text x="45.5" y="45.9">4</text>
<text x="117.9" y="45.9">27</text>
<text x="117.9" y="43">28</text>
<text x="158.7" y="43">3</text>
<text x="158.7" y="45.9">4</text>
<text x="45.5" y="48.7">5</text>
<text x="45.5" y="51.7">6</text>
<text x="80.5" y="48.7">5</text>
<text x="80.5" y="51.7">6</text>
<text x="117.9" y="51.7">25</text>
<text x="117.9" y="48.7">26</text>
<text x="158.7" y="48.7">5</text>
<text x="158.7" y="51.7">6</text>
<text x="45.5" y="54.5">7</text>
<text x="45.5" y="57.5">8</text>
<text x="80.5" y="54.5">7</text>
<text x="80.5" y="57.5">8</text>
<text x="117.9" y="54.5">24</text>
<text x="117.9" y="57.5">23</text>
<text x="158.7" y="54.5">7</text>
<text x="158.7" y="57.5">8</text>
<text x="45.5" y="60.3">9</text>
<text x="45.5" y="63.2">10</text>
<text x="79.1" y="63.2">10</text>
<text x="80.5" y="60.3">9</text>
<text x="117.9" y="60.3">22</text>
<text x="117.9" y="63.2">21</text>
<text x="157.3" y="63.2">10</text>
<text x="158.7" y="60.3">9</text>
<text x="45.5" y="66.1">11</text>
<text x="45.5" y="69">12</text>
<text x="45.5" y="71.9">13</text>
<text x="79.1" y="66.1">11</text>
<text x="79.1" y="69">12</text>
<text x="79.1" y="71.9">13</text>
<text x="117.9" y="66.1">20</text>
<text x="117.9" y="69">19</text>
<text x="117.9" y="71.9">18</text>
<text x="157.3" y="66.1">11</text>
<text x="157.3" y="69">12</text>
<text x="157.3" y="71.9">13</text>
<text x="214.9" y="68.5">3V3</text>
<text x="223.6" y="68.5">3V3</text>
<text x="232.2" y="68.5">3V3</text>
<text x="45.5" y="74.8">14</text>
<text x="45.5" y="77.7">15</text>
<text x="79.1" y="77.7">15</text>
<text x="117.9" y="74.8">17</text>
<text x="117.9" y="77.7">16</text>
<text x="157.3" y="74.8">14</text>
<text x="157.3" y="77.7">15</text>
<text x="48.7" y="100.9">1</text>
<text x="7" y="107.9">3V3</text>
<text x="48.7" y="106.6">3</text>
<text x="60" y="103.8">2</text>
<text x="48.7" y="124">1</text>
<text x="121.1" y="124">1</text>
<text x="135.3" y="124">4</text>
<text x="7" y="131.1">3V3</text>
<text x="48.7" y="129.8">3</text>
<text x="60" y="126.9">2</text>
<text x="121.1" y="126.9">2</text>
<text x="135.3" y="126.9">3</text>
<text x="48.7" y="144.3">1</text>
<text x="60" y="147.2">2</text>
<text x="121.1" y="144.3">1</text>
<text x="121.1" y="147.2">2</text>
<text x="135.3" y="144.3">4</text>
<text x="135.3" y="147.2">3</text>
<text x="48.7" y="150.1">3</text>
<text x="48.7" y="167.5">1</text>
<text x="121.1" y="167.5">1</text>
<text x="135.3" y="167.5">4</text>
<text x="48.7" y="173.3">3</text>
<text x="60" y="170.4">2</text>
<text x="121.1" y="170.4">2</text>
<text x="135.3" y="170.4">3</text>
<text x="7" y="174.5">3V3</text>
<text x="173.8" y="187.8">Title</text>
<text x="185.3" y="190.8">&lt;Title&gt;</text>
<text x="185.3" y="196.5">Document</text>
<text x="199" y="196.5">Number</text>
<text x="269.3" y="196.5">Rev</text>
<text x="176.7" y="199.4">A</text>
<text x="185.3" y="199.4">&lt;Doc&gt;</text>
<text x="272.2" y="199.4">&lt;RevCode&gt;</text>
<text x="173.8" y="205.2">Date:</text>
<text x="188.8" y="205.2">Wednesday, December 04, 2013</text>
<text x="231.7" y="205.2">Sheet</text>
<text x="246.2" y="205.2">2</text>
<text x="254.8" y="205.2">of</text>
<text x="263.5" y="205.2">4</text>
</g>
<g font-size="2.6" fill="#f00">
<text x="70.1" y="37.3">PB6</text>
<text x="70.1" y="40.1">PB7</text>
<text x="125.1" y="37.3">STATUS</text>
<text x="125.1" y="39.7">WAKE_UP</text>
<text x="70.1" y="43.1">SWDIO 3</text>
<text x="70.1" y="45.5">PC7_RX4</text>
<text x="125.1" y="43.1">SWCLK</text>
<text x="180.1" y="42.6">Module_3V3</text>
<text x="70.1" y="48.8">WPS</text>
<text x="70.1" y="51.7">PA4</text>
<text x="58.5" y="57.5">NJTRST PB4</text>
<text x="58.5" y="54.6">JTDO</text>
<text x="70.1" y="54.6">PB3</text>
<text x="125.1" y="54.2">Module_3V3</text>
<text x="70.1" y="63.3">PB8</text>
<text x="70.1" y="60.4">PB5</text>
<text x="70.1" y="66.2">EASYLINK</text>
<text x="70.1" y="69.1">PC2</text>
<text x="70.1" y="72">PB14</text>
<text x="70.1" y="74.9">LOPWR14</text>
<text x="125.1" y="77.3">RED_LED</text>
<text x="125.1" y="74.9">RESET</text>
<text x="125.1" y="72">JTDI</text>
<text x="153.5" y="87.7">4</text>
<text x="157" y="87.9">MCU_RXD</text>
<text x="153.5" y="90.6">4 MCU_TXD</text>
<text x="153.5" y="93.4">4</text>
<text x="157" y="93.7">MCU_CTS</text>
<text x="153.5" y="96.4">4 MCU_RTS</text>
<text x="217.8" y="101">PB7</text>
<text x="217.8" y="98">PB6</text>
<text x="240.4" y="99.2">1</text>
<text x="243.8" y="99.5">I2C_SCL</text>
<text x="67.2" y="103.8">LOPWR</text>
<text x="217.8" y="103.8">PB14</text>
<text x="240.4" y="102.2">1</text>
<text x="240.4" y="105">1</text>
<text x="243.8" y="102.4">I2C_SDA</text>
<text x="243.8" y="105.3">M24_VOUT</text>
<text x="67.2" y="127">STATUS</text>
<text x="139.6" y="127">RESET</text>
<text x="226.4" y="134.3">SWCLK</text>
<text x="226.4" y="137.2">JTDI</text>
<text x="226.4" y="140.1">JTDO</text>
<text x="226.4" y="143">SWDIO</text>
<text x="67.2" y="146.9">RED_LED</text>
<text x="139.6" y="147.3">WPS</text>
<text x="226.4" y="145.8">NJTRST</text>
<text x="226.4" y="148.8">RESET</text>
<text x="67.2" y="170">WAKE_UP</text>
<text x="139.6" y="170.4">EASYLINK</text>
</g>
<g font-size="2.6" fill="#004080">
<text x="85.4" y="39">ETX0</text>
<text x="85.4" y="41.9">ETX1</text>
<text x="107.6" y="41.9">ERX1</text>
<text x="107.6" y="39">ERX0</text>
<text x="85.4" y="44.8">EMDIO</text>
<text x="85.4" y="47.7">CRSDV</text>
<text x="105.4" y="47.7">ERXER</text>
<text x="106.7" y="44.8">EMDC</text>
<text x="85.4" y="50.6">ETX_EN RMII_REFCLK</text>
<text x="85.4" y="53.5">nSPI1_CS</text>
<text x="108.6" y="53.5">GND</text>
<text x="85.4" y="56.4">SPI1_CLK</text>
<text x="85.4" y="59.3">SPI1_MISO</text>
<text x="108.9" y="56.4">VDD</text>
<text x="108.9" y="59.3">RXD</text>
<text x="85.4" y="62.1">SPI1_MOSI</text>
<text x="85.4" y="65">SPI1_INT</text>
<text x="109.2" y="62.1">TXD</text>
<text x="109.2" y="65">CTS</text>
<text x="85.4" y="67.9">Readiness</text>
<text x="85.4" y="70.8">DDM</text>
<text x="109" y="70.8">DTR</text>
<text x="109.2" y="67.9">RTS</text>
<text x="85.4" y="73.7">DDP</text>
<text x="85.4" y="76.6">N.C.</text>
<text x="105" y="76.6">/RESET</text>
<text x="108.9" y="73.7">DSR</text>
<text x="85.4" y="79.5">GND</text>
<text x="104.4" y="79.5">RF_LED</text>
</g>
<text font-size="2.5" x="173.8" y="196.5">Size</text>
<g font-size="2.4">
<text x="225.9" y="22.3">Test Current</text>
<text x="228.8" y="19.4">Default</text>
<text x="246.2" y="22.3">Open</text>
<text x="246.2" y="19.4">Closed</text>
<text x="31.9" y="196">BOOT</text>
<text x="43.5" y="196">STATUS</text>
<text x="58" y="196">STAND BY</text>
<text x="75.3" y="196">SLEEP</text>
</g>
<g font-size="2.1">
<text x="30.4" y="2">5</text>
<text x="85.4" y="2">4</text>
<text x="140.4" y="2">3</text>
<text x="195.4" y="2">2</text>
<text x="250.4" y="2">1</text>
<text x=".8" y="29.9">D</text>
<text x="278.7" y="29.9">D</text>
<text x=".8" y="80.6">C</text>
<text x="278.7" y="80.6">C</text>
<text x=".8" y="131.3">B</text>
<text x="278.7" y="131.3">B</text>
<text x=".8" y="181.9">A</text>
<text x="278.7" y="181.9">A</text>
<text x="30.4" y="207.6">5</text>
<text x="85.4" y="207.6">4</text>
<text x="140.4" y="207.6">3</text>
<text x="195.4" y="207.6">2</text>
<text x="250.4" y="207.6">1</text>
</g>
<g font-size="2">
<text x="130.3" y="120.4">TS1109W</text>
<text x="130.3" y="140.7">TS1109W</text>
<text x="130.3" y="163.8">TS1109W</text>
</g>
</svg>
